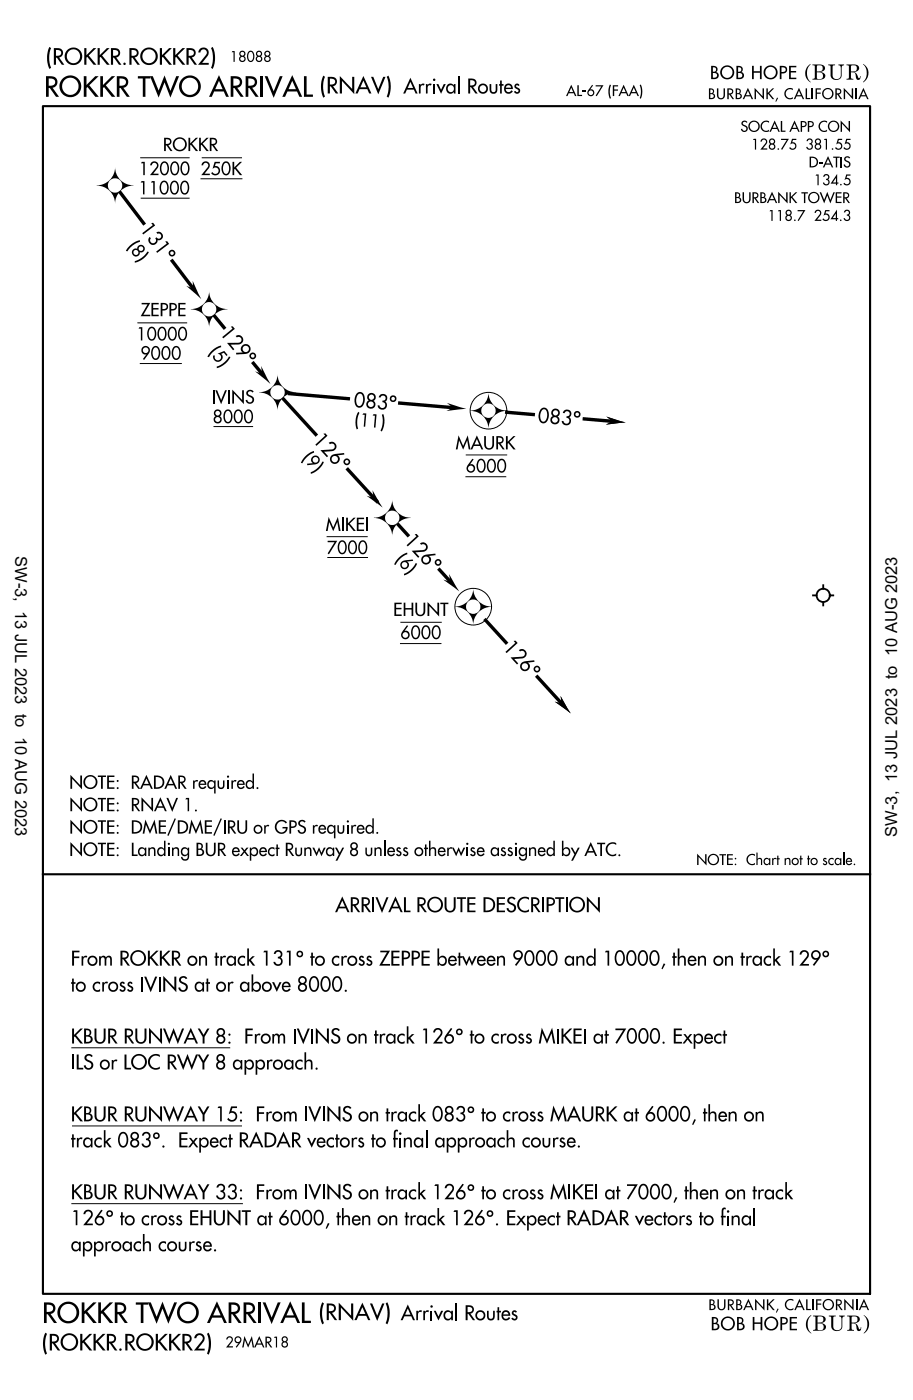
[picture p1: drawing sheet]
<svg xmlns="http://www.w3.org/2000/svg" width="137mm" height="210mm" viewBox="0 0 137 210" stroke-linecap="round" stroke-linejoin="round" font-family="sans-serif">
<g fill="#000">
<path d="M7.4 7l.2 .2a3.9 3.9 0 0 0 0 2.9l-.2 .2a4 4 0 0 1 0-3.3z" fill-rule="evenodd"/>
<path d="M31.6 7.2l.2-.2a3.9 3.9 0 0 1 0 3.3l-.2-.2a3.9 3.9 0 0 0 0-2.9z" fill-rule="evenodd"/>
<path d="M32.8 11.2l-1.5 3.3h.4l.4-.8h1.4l.3 .8h.5zM32.8 12.1l.5 1.2h-1.1z" fill-rule="evenodd"/>
<path d="M43.7 11.2l-1.4 3.3h.4l.3-.8h1.5l.3 .8h.4zM43.7 12.1l.6 1.2h-1.1z" fill-rule="evenodd"/>
<path d="M50.9 11.4l1.8 1.9v-1.8h.3v2.6l-1.8-2v1.9h-.3z" fill-rule="evenodd"/>
<path d="M54.4 11.4l-1.2 2.6h.3l.3-.7h1.2l.3 .7h.3zM54.4 12.1l.4 1h-.9z" fill-rule="evenodd"/>
<path d="M57.9 11.5l.2-.2a3.9 3.9 0 0 1 0 3.3l-.2-.2a3.9 3.9 0 0 0 0-2.9z" fill-rule="evenodd"/>
<path d="M85.5 12.7l-.8 1.7h.2l.2-.4h.8l.2 .4h.2zM85.5 13.1l.3 .7h-.6z" fill-rule="evenodd"/>
<path d="M91.3 12.6l.2 .2a2.54 2.54 0 0 0 0 1.9l-.2 .1a2.57 2.57 0 0 1 0-2.2z" fill-rule="evenodd"/>
<path d="M93.3 12.7l-.7 1.7h.2l.2-.4h.7l.2 .4h.2zM93.3 13.1l.3 .7h-.5z" fill-rule="evenodd"/>
<path d="M94.9 12.7l-.8 1.7h.2l.2-.4h.7l.2 .4h.2zM94.9 13.1l.3 .7h-.6z" fill-rule="evenodd"/>
<path d="M95.7 12.8l.2-.2a2.57 2.57 0 0 1 0 2.2l-.2-.1a2.54 2.54 0 0 0 0-1.9z" fill-rule="evenodd"/>
<path d="M111.9 13.1l-.7 1.7h.2l.2-.4h.7l.2 .4h.2zM111.9 13.6l.3 .6h-.5z" fill-rule="evenodd"/>
<path d="M112.9 13.1l1.2 1.3v-1.2h.2v1.7l-1.2-1.3v1.2h-.2z" fill-rule="evenodd"/>
<path d="M115.9 18l-.7 1.7h.2l.2-.4h.7l.2 .4h.2zM115.9 18.5l.3 .6h-.5z" fill-rule="evenodd"/>
<path d="M118.9 18l-.8 1.7h.3l.1-.4h.8l.2 .4h.2zM118.9 18.5l.3 .6h-.6z" fill-rule="evenodd"/>
<path d="M119.6 13.1l-.8 1.7h.2l.2-.4h.8l.1 .4h.3zM119.6 13.6l.3 .6h-.6z" fill-rule="evenodd"/>
<path d="M125.8 18l1.2 1.3v-1.2h.2v1.7l-1.2-1.3v1.2h-.2z" fill-rule="evenodd"/>
<path d="M126.3 13.1l1.2 1.3v-1.2h.2v1.7l-1.2-1.3v1.2h-.2z" fill-rule="evenodd"/>
<path d="M129.2 13.1l-.8 1.7h.3l.2-.4h.7l.2 .4h.2zM129.2 13.6l.3 .6h-.6z" fill-rule="evenodd"/>
<path d="M14.5 27.7a2.73 2.73 0 0 0 2.7-2.7 2.91 2.91 0 0 0 .8 2 1.13 1.13 0 0 0-1.8 .5v.6l.3 .4-.1 .1a2.91 2.91 0 0 0-1.9-.9z" fill-rule="evenodd"/>
<path d="M18 26.9a3.2 3.2 0 0 0 2 .9 2.7 2.7 0 0 0-2.8 2.7 3.4 3.4 0 0 0-.7-2 1.11 1.11 0 0 0 1.5 0 1.11 1.11 0 0 0 0-1.6z" fill-rule="evenodd"/>
<path d="M115.6 28.7l-.8 1.7h.2l.2-.4h.7l.2 .4h.2zM115.6 29.1l.2 .7h-.5z" fill-rule="evenodd"/>
<path d="M116.5 28.7l1.2 1.3v-1.2h.2v1.7l-1.2-1.3v1.2h-.2z" fill-rule="evenodd"/>
<path d="M123.9 23.4l-.7 1.7h.2l.2-.5h.7l.2 .5h.2zM123.9 23.8l.3 .7h-.6z" fill-rule="evenodd"/>
<path d="M125.3 31.4l-1 1.4h.8v.3h.2v-.3h.2v-.2h-.2zM125.1 32v.6h-.5z" fill-rule="evenodd"/>
<path d="M125.3 26l-1 1.5h.8v.2h.2v-.2h.2v-.2h-.2zM125.1 26.6v.7h-.4z" fill-rule="evenodd"/>
<path d="M28.6 46.3a2.73 2.73 0 0 0 2.7-2.8 2.91 2.91 0 0 0 .8 2 1.11 1.11 0 0 0-1.6 0 1.11 1.11 0 0 0 0 1.6 2.94 2.94 0 0 0-1.9-.8z" fill-rule="evenodd"/>
<path d="M27.9 42.8l.7 .3 .3-.3-.1-.8 1.3 2.8z" fill-rule="evenodd"/>
<path d="M30.5 47a1.12 1.12 0 0 0 1.6 0 1.12 1.12 0 0 0 0-1.5 3.2 3.2 0 0 0 2 .8 2.71 2.71 0 0 0-2.8 2.7 3.4 3.4 0 0 0-.8-2z" fill-rule="evenodd"/>
<path d="M38.8 58.7a2.73 2.73 0 0 0 2.7-2.7 2.91 2.91 0 0 0 .9 2 1.1 1.1 0 0 0-1.5-.1 1.1 1.1 0 0 0-.3 1.4l.1 .3a2.93 2.93 0 0 0-1.9-.9z" fill-rule="evenodd"/>
<path d="M38.2 55.6l.7 .2 .3-.2-.1-.8 1.4 2.7z" fill-rule="evenodd"/>
<path d="M40.8 59.5a1.11 1.11 0 0 0 1.5 0 1.11 1.11 0 0 0 .1-1.6 3.2 3.2 0 0 0 1.9 .9 2.71 2.71 0 0 0-2.8 2.7 3.4 3.4 0 0 0-.7-2z" fill-rule="evenodd"/>
<path d="M34.8 58.3l1.4 1.6v-1.5h.3v2.1l-1.5-1.6v1.5h-.2z" fill-rule="evenodd"/>
<path d="M49.2 77.4l.7 1.6 .7-1.6 .4 2.1h-.3l-.2-1.4-.6 1.4-.6-1.4-.3 1.4h-.2z" fill-rule="evenodd"/>
<path d="M53.6 61.6l.2 .2a3.1 3.1 0 0 0-.2 2.3l-.2 .2a3.2 3.2 0 0 1 .2-2.7z" fill-rule="evenodd"/>
<path d="M56 77.5a2.73 2.73 0 0 0 2.7-2.7 2.89 2.89 0 0 0 .8 1.9v.1a1.08 1.08 0 0 0-1.6 0 1.08 1.08 0 0 0 0 1.5v.1a2.93 2.93 0 0 0-1.9-.9z" fill-rule="evenodd"/>
<path d="M57.1 62.1l.3-.1a3.1 3.1 0 0 1-.3 2.6l-.2-.2a3.1 3.1 0 0 0 .2-2.3z" fill-rule="evenodd"/>
<path d="M54.9 74.2l.7 .2 .3-.2-.2-.8 1.6 2.6z" fill-rule="evenodd"/>
<path d="M57.9 78.3a1.12 1.12 0 0 0 1.6-.1 1.12 1.12 0 0 0 0-1.5 3.2 3.2 0 0 0 2 .8 2.7 2.7 0 0 0-2.8 2.7 3.4 3.4 0 0 0-.8-1.9z" fill-rule="evenodd"/>
<path d="M68.6 65.2l.7 1.5 .7-1.5 .4 2.1h-.2l-.3-1.4-.6 1.4-.6-1.4-.2 1.4h-.3z" fill-rule="evenodd"/>
<path d="M66.9 60.3l2.9 .9-3 .3 .7-.3v-.4z" fill-rule="evenodd"/>
<path d="M70.4 61.4a2.73 2.73 0 0 0 2.7-2.7 3.3 3.3 0 0 0 .8 2 1.12 1.12 0 0 0-1.6 0 1.12 1.12 0 0 0 0 1.6 3.1 3.1 0 0 0-1.9-.9z" fill-rule="evenodd"/>
<path d="M71.4 65.2l-1 2.1h.3l.2-.5h.9l.3 .5h.2zM71.4 65.7l.3 .8h-.7z" fill-rule="evenodd"/>
<path d="M73.9 60.7a3.1 3.1 0 0 0 2 .8 2.73 2.73 0 0 0-2.8 2.7 3.3 3.3 0 0 0-.7-2 1.11 1.11 0 0 0 1.5 0 1.11 1.11 0 0 0 0-1.5z" fill-rule="evenodd"/>
<path d="M90.8 62.3l2.9 .9-3 .4 .7-.4v-.3z" fill-rule="evenodd"/>
<path d="M90.8 62.3l2.9 .9-3 .4 .7-.4v-.3z" fill-rule="evenodd"/>
<path d="M64 90.1l1.5 1.6v-1.5h.2v2.1l-1.4-1.6v1.5h-.3z" fill-rule="evenodd"/>
<path d="M68.1 90.8a2.73 2.73 0 0 0 2.7-2.7 3.3 3.3 0 0 0 .8 1.9 1.11 1.11 0 0 0-1.6 .1 1.11 1.11 0 0 0 0 1.5 3.1 3.1 0 0 0-1.9-.8z" fill-rule="evenodd"/>
<path d="M66.3 86.8l.8 .2 .2-.3-.1-.8 1.5 2.6z" fill-rule="evenodd"/>
<path d="M70 91.6a1.15 1.15 0 0 0 1.6 0 1.15 1.15 0 0 0 0-1.6 3.1 3.1 0 0 0 2 .8 2.73 2.73 0 0 0-2.8 2.8 2.72 2.72 0 0 0-.8-2z" fill-rule="evenodd"/>
<path d="M37.8 115.8v1.2a.6 .6 0 0 0-.8-.1 .6 .6 0 0 0-.2 .8 .55 .55 0 0 0 .4 .4 .55 .55 0 0 0 .6-.2v.2h.2v-2.3zM37 117.4a.44 .44 0 0 1 .8 0 .44 .44 0 0 1-.8 0z" fill-rule="evenodd"/>
<path d="M83 105l.8 .2 .2-.2-.1-.8 1.5 2.6z" fill-rule="evenodd"/>
<path d="M83 105l.8 .2 .2-.2-.1-.8 1.5 2.6z" fill-rule="evenodd"/>
<path d="M10.5 119.3l1.5 1.6v-1.5h.3v2.1l-1.5-1.6v1.5h-.3z" fill-rule="evenodd"/>
<path d="M21.2 119.3l1.5 1.6v-1.5h.2v2.1l-1.5-1.6v1.5h-.2z" fill-rule="evenodd"/>
<path d="M21.8 122.7l.6 1.5 .7-1.5 .4 2.1h-.2l-.2-1.4-.7 1.4-.6-1.4-.2 1.4h-.2z" fill-rule="evenodd"/>
<path d="M24 119.3l-1 2.1h.3l.2-.5h1l.2 .5h.3zM24 119.9l.4 .8h-.8z" fill-rule="evenodd"/>
<path d="M24.5 125.8v1.3a.6 .6 0 0 0-.8-.2 .6 .6 0 0 0-.1 .8 .55 .55 0 0 0 .4 .5 .55 .55 0 0 0 .5-.3v.2h.3v-2.3zM23.7 127.5a.45 .45 0 0 1 .9 0 .45 .45 0 0 1-.9 0z" fill-rule="evenodd"/>
<path d="M26.1 122.5l.2 .1-1.1 2.5-.2-.1z" fill-rule="evenodd"/>
<path d="M28.6 122.7l.7 1.5 .7-1.5 .4 2.1h-.2l-.3-1.4-.6 1.4-.6-1.4-.2 1.4h-.3z" fill-rule="evenodd"/>
<path d="M33 122.5l.2 .1-1.1 2.5-.2-.1z" fill-rule="evenodd"/>
<path d="M51.2 134.2l-1 2.3h.3l.2-.5h1l.3 .5h.3zM51.2 134.8l.4 .9h-.8z" fill-rule="evenodd"/>
<path d="M55.7 122.5v1.2a.61 .61 0 0 0-.8-.1 .61 .61 0 0 0-.2 .8 .55 .55 0 0 0 .5 .4 .55 .55 0 0 0 .5-.2v.2h.2v-2.3zM54.9 124.2a.45 .45 0 0 1 .9 0 .45 .45 0 0 1-.9 0z" fill-rule="evenodd"/>
<path d="M59.2 134.2l-1.1 2.3h.3l.3-.5h1l.3 .5h.3zM59.2 134.8l.4 .9h-.8z" fill-rule="evenodd"/>
<path d="M64.2 125.8h.2v1.2a.46 .46 0 0 1 .6-.2 .46 .46 0 0 1 .3 .6v.7h-.2v-.7a.34 .34 0 0 0-.5-.4 .34 .34 0 0 0-.2 .5v.6h-.2z" fill-rule="evenodd"/>
<path d="M82.8 125.8v1.3a.6 .6 0 0 0-.8-.2 .6 .6 0 0 0-.2 .8 .55 .55 0 0 0 .5 .5 .55 .55 0 0 0 .5-.3v.2h.2v-2.3zM82 127.5a.45 .45 0 0 1 .9 0 .45 .45 0 0 1-.9 0z" fill-rule="evenodd"/>
<path d="M84.1 125.8v2.3h.2v-.2a.61 .61 0 0 0 .9 .1 .61 .61 0 0 0 .1-.8 .55 .55 0 0 0-.4-.4 .55 .55 0 0 0-.6 .3v-1.3zM84.3 127.5a.45 .45 0 0 1 .9 0 .45 .45 0 0 1-.9 0z" fill-rule="evenodd"/>
<path d="M87.8 134.2l1.7 1.7v-1.6h.3v2.3l-1.7-1.8v1.7h-.3z" fill-rule="evenodd"/>
<path d="M104.3 127.8l1.2 1.2v-1.1h.3v1.6l-1.2-1.2v1.2h-.3z" fill-rule="evenodd"/>
<path d="M112 128l.3-.2h.4l.3 .1v.2a.66 .66 0 0 0-.9 .1 .66 .66 0 0 0 0 .9 .66 .66 0 0 0 .9 .1v.2a.85 .85 0 0 1-1.1-.2 .85 .85 0 0 1 .1-1.2z" fill-rule="evenodd"/>
<path d="M113.2 127.6h.2v1l.3-.2 .3 .2 .1 .9h-.2v-.6a.27 .27 0 0 0-.3-.3 .27 .27 0 0 0-.2 .4v.5h-.2z" fill-rule="evenodd"/>
<path d="M126.2 127.6h.2v1.9h-.2z" fill-rule="evenodd"/>
<path d="M37 142h.3v1.6l.5-.5h.3l-.6 .6 .7 .8h-.4l-.5-.6v.1v.5h-.3z" fill-rule="evenodd"/>
<path d="M37.7 145.8v2.6h.2v-.2a.69 .69 0 0 0 .9 .1 .69 .69 0 0 0 .2-.9 .62 .62 0 0 0-.5-.5 .62 .62 0 0 0-.6 .3v-1.4zM37.9 147.7a.5 .5 0 0 1 1 0 .5 .5 0 0 1-1 0z" fill-rule="evenodd"/>
<path d="M45.6 157.5h.2v1.3a.52 .52 0 0 1 .7-.2 .52 .52 0 0 1 .3 .6v.9h-.3v-.9a.38 .38 0 0 0-.4-.4 .38 .38 0 0 0-.3 .6v.7h-.2z" fill-rule="evenodd"/>
<path d="M60.9 153.6h.2v1.7l.6-.5h.3l-.6 .5 .7 .9h-.4l-.5-.7-.1 .1v.6h-.2z" fill-rule="evenodd"/>
<path d="M65.5 142v2.5h.2v-.2a.69 .69 0 0 0 1 .1 .69 .69 0 0 0 .1-.9 .62 .62 0 0 0-.5-.5 .62 .62 0 0 0-.6 .3v-1.3zM65.7 143.8a.5 .5 0 0 1 1 0 .5 .5 0 0 1-1 0z" fill-rule="evenodd"/>
<path d="M81.1 153.8l.8 1.8 .7-1.8 .5 2.4h-.3l-.2-1.5-.7 1.5-.7-1.5-.3 1.5h-.3z" fill-rule="evenodd"/>
<path d="M88.9 142v1.3a.68 .68 0 0 0-.9-.1 .68 .68 0 0 0-.2 .9 .62 .62 0 0 0 .5 .5 .62 .62 0 0 0 .6-.3v.2h.3v-2.5zM88 143.8a.5 .5 0 0 1 1 0 .5 .5 0 0 1-1 0z" fill-rule="evenodd"/>
<path d="M101.4 142h.3v1.3a.52 .52 0 0 1 .6-.2 .52 .52 0 0 1 .3 .6v.8h-.2v-.8a.38 .38 0 0 0-.5-.4 .38 .38 0 0 0-.2 .6v.6h-.3z" fill-rule="evenodd"/>
<path d="M115.7 142h.3v1.6l.5-.5h.4l-.6 .6 .6 .8h-.3l-.5-.6-.1 .1v.5h-.3z" fill-rule="evenodd"/>
<path d="M15.5 169.2h.3v1.6l.5-.5h.4l-.6 .6 .6 .8h-.3l-.5-.6-.1 .1v.5h-.3z" fill-rule="evenodd"/>
<path d="M59.1 169.2l.4-.1 .1 .3a.25 .25 0 0 0-.4 0 .25 .25 0 0 0 0 .3v.6h.4v.3h-.4v1.1h-.3v-1.1h-.1v-.3h.1v-.8z" fill-rule="evenodd"/>
<path d="M62.6 176.9h.3v1.7l.5-.5h.3l-.6 .6 .7 .8h-.3l-.5-.7-.1 .1v.6h-.3z" fill-rule="evenodd"/>
<path d="M62.6 165.3h.3v1.6l.5-.5h.3l-.6 .6 .7 .8h-.3l-.5-.6-.1 .1v.5h-.3z" fill-rule="evenodd"/>
<path d="M75.8 169.2h.3v1.3a.52 .52 0 0 1 .6-.2 .52 .52 0 0 1 .3 .6v.8h-.2v-.8a.38 .38 0 0 0-.5-.4 .38 .38 0 0 0-.2 .6v.6h-.3z" fill-rule="evenodd"/>
<path d="M82.8 177.1l.8 1.8 .8-1.8 .4 2.4h-.3l-.2-1.5-.7 1.5-.7-1.5-.2 1.5h-.3z" fill-rule="evenodd"/>
<path d="M82.8 165.5l.8 1.8 .8-1.8 .4 2.3h-.3l-.2-1.5-.7 1.6-.7-1.6-.2 1.5h-.3z" fill-rule="evenodd"/>
<path d="M103.2 176.9h.3v1.4a.52 .52 0 0 1 .6-.3 .52 .52 0 0 1 .4 .6v.9h-.3v-.8a.38 .38 0 0 0-.5-.4 .38 .38 0 0 0-.2 .5v.7h-.3z" fill-rule="evenodd"/>
<path d="M106 165.3h.3v1.3a.52 .52 0 0 1 .6-.2 .52 .52 0 0 1 .3 .6v.8h-.2v-.8a.38 .38 0 0 0-.5-.4 .38 .38 0 0 0-.2 .6v.6h-.3z" fill-rule="evenodd"/>
<path d="M117.5 176.9h.3v1.7l.5-.5h.4l-.6 .6 .6 .8h-.3l-.5-.7-.1 .1v.6h-.3z" fill-rule="evenodd"/>
<path d="M6.8 199.5l.2 .2a3.9 3.9 0 0 0 0 2.9l-.2 .2a3.9 3.9 0 0 1 0-3.3z" fill-rule="evenodd"/>
<path d="M21.4 184.7h.2v1.3a.52 .52 0 0 1 .7-.2 .52 .52 0 0 1 .3 .6v.9h-.3v-.9a.38 .38 0 0 0-.4-.4 .38 .38 0 0 0-.3 .6v.7h-.2z" fill-rule="evenodd"/>
<path d="M31 199.7l.2-.2a3.9 3.9 0 0 1 0 3.3l-.2-.2a3.9 3.9 0 0 0 0-2.9z" fill-rule="evenodd"/>
<path d="M32.5 194.8l-1.5 3.2h.4l.4-.8h1.4l.3 .8h.5zM32.5 195.6l.5 1.3h-1.1z" fill-rule="evenodd"/>
<path d="M43.4 194.8l-1.5 3.2h.5l.3-.8h1.5l.3 .8h.4zM43.4 195.6l.6 1.3h-1.1z" fill-rule="evenodd"/>
<path d="M50.7 195l1.8 1.9v-1.8h.4v2.6l-1.9-2v1.9h-.3z" fill-rule="evenodd"/>
<path d="M51.2 180.8h.2v1.3a.52 .52 0 0 1 .7-.2 .52 .52 0 0 1 .3 .6v.9h-.3v-.8a.38 .38 0 0 0-.4-.4 .38 .38 0 0 0-.3 .5v.7h-.2z" fill-rule="evenodd"/>
<path d="M54.2 195l-1.2 2.6h.4l.3-.6h1.1l.3 .6h.3zM54.2 195.7l.5 1h-.9z" fill-rule="evenodd"/>
<path d="M57.7 195.1l.3-.2a4 4 0 0 1 0 3.3l-.3-.2a3.9 3.9 0 0 0 0-2.9z" fill-rule="evenodd"/>
<path d="M65.5 180.8h.2v1.7l.5-.5h.4l-.6 .5 .7 .9h-.4l-.5-.7-.1 .1v.6h-.2z" fill-rule="evenodd"/>
<path d="M108.2 180.8l.3-.1 .1 .3a.25 .25 0 0 0-.3 .1 .25 .25 0 0 0 0 .3v.6h.3v.2h-.3v1.2h-.3v-1.2h-.1v-.2h.1v-.8z" fill-rule="evenodd"/>
<path d="M112 194.4l-.8 1.7h.3l.1-.4h.8l.2 .4h.2zM112 194.8l.3 .7h-.6z" fill-rule="evenodd"/>
<path d="M113 194.4l1.2 1.3v-1.2h.2v1.7l-1.2-1.3v1.2h-.2z" fill-rule="evenodd"/>
<path d="M119.7 194.4l-.8 1.7h.2l.2-.4h.7l.2 .4h.2zM119.7 194.8l.3 .7h-.6z" fill-rule="evenodd"/>
<path d="M126.4 194.4l1.2 1.3v-1.2h.2v1.7l-1.2-1.3v1.2h-.2z" fill-rule="evenodd"/>
<path d="M129.3 194.4l-.8 1.7h.2l.2-.4h.8l.2 .4h.2zM129.3 194.8l.3 .7h-.6z" fill-rule="evenodd"/>
<path d="M36.6 200l.5 1.3 .6-1.3 .3 1.7h-.2l-.2-1.1-.5 1.1-.4-1.1-.2 1.1h-.3z" fill-rule="evenodd"/>
<path d="M38.8 200l-.8 1.7h.2l.2-.4h.8l.2 .4h.2zM38.8 200.4l.3 .7h-.6z" fill-rule="evenodd"/>
</g>
<path d="M57.6 125.8v2.3" fill="none" stroke="#000" stroke-width=".22"/>
<path d="M63.8 169.2v2.5M112.9 180.8v2.6" fill="none" stroke="#000" stroke-width=".25"/>
<g fill="none" stroke="#000" stroke-width=".51">
<path d="M18 28.8l3.5 4.6M25.8 39.1l3 3.9M32.1 47.3l1.4 1.7M37.9 54.4l1.1 1.3M42.4 59.7l4.9 5.3M43.3 58.9l8.8 .8M52.1 70.3l4.3 4.7M59.6 78.5l1.4 1.6M59.8 60.3l7.7 .7M75.8 61.7l4 .3M87.5 62.7l4.2 .4M65.8 85.3l1.5 1.6"/>
<path d="M72.7 92.8l3 3.4M80.4 101.3l3.7 4"/>
</g>
<g fill="none" stroke="#000" stroke-width=".15">
<path d="M21.1 23.6h7.2M21.1 29.7h7.2M30.1 26.8h6.1M30.3 23.6h5.8M20.6 48.3h7.3M21 54.4h6.1M32 63.8h5.8M69.7 71.4h6M69.8 68.1h6M49 80.3h6M49.1 83.4h5.9M59.9 96.3h6.1"/>
<path d="M60 93.1h6.1M10.7 156.8h23.7M10.9 168.5h25.2M10.7 180.2h25.6"/>
<circle cx="73.1" cy="61.5" r="2.74"/>
<circle cx="70.8" cy="90.8" r="2.74"/>
</g>
<g fill="none" stroke="#000" stroke-width=".28">
<path d="M121.7 89.1h.5M123.2 87.6v.5M123.2 90.1v.5M124.2 89.1h.5"/>
<circle cx="123.2" cy="89.1" r=".99"/>
</g>
<path d="M6.4 15.9h123.8v177.8h-123.8zM6.4 130.9h123.8" fill="none" stroke="#000" stroke-width=".32"/>
<g fill="#fff">
<path d="M1.8 83.2h2.7z" fill-rule="evenodd"/>
<path d="M1.8 83.2h2.7v42h-2.7z" fill-rule="evenodd"/>
<path d="M132.1 125.2h2.7z" fill-rule="evenodd"/>
<path d="M132.3 83.2h2.5v42h-2.5z" fill-rule="evenodd"/>
</g>
<g font-size="3.1">
<text x="6.6" y="14.5">ROKKR TWO ARRIVAL</text>
<text x="6.3" y="198">ROKKR TWO ARRIVAL</text>
</g>
<g font-size="2.5">
<text x="6.9" y="9.7">(ROKKR.ROKKR2)</text>
<text x="47.9" y="14">(RNAV)Arrival Routes</text>
<text x="2.3" y="83.2" transform="rotate(90 2.3 83.2)">SW-3, 13 JUL 2023 to 10 AUG 2023</text>
<text x="134.3" y="125.2" transform="rotate(-90 134.3 125.2)">SW-3, 13 JUL 2023 to 10 AUG 2023</text>
<text x="47.7" y="197.6">(RNAV)Arrival Routes</text>
<text x="6.2" y="202.1">(ROKKR.ROKKR2)</text>
</g>
<g font-size="2.4">
<text x="120.3" y="11.9">(BUR)</text>
<text x="120.4" y="199.2">(BUR)</text>
</g>
<g font-size="2.3">
<text x="20.8" y="34.3" transform="rotate(53 20.8 34.3)">1</text>
<text x="21.9" y="35.7" transform="rotate(53 21.9 35.7)">3</text>
<text x="22.9" y="37.1" transform="rotate(53 22.9 37.1)">1 °</text>
<text x="32.8" y="49.9" transform="rotate(51 32.8 49.9)">1</text>
<text x="33.9" y="51.2" transform="rotate(51 33.9 51.2)">2</text>
<text x="35" y="52.5" transform="rotate(51 35 52.5)">9 °</text>
<text x="46.7" y="66" transform="rotate(48 46.7 66)">1</text>
<text x="52.9" y="60.9" transform="rotate(5 52.9 60.9)">0</text>
<text x="54.6" y="61.1" transform="rotate(5 54.6 61.1)">8</text>
<text x="56.3" y="61.2" transform="rotate(5 56.3 61.2)">3 °</text>
<text x="80.4" y="63.3" transform="rotate(5 80.4 63.3)">0</text>
<text x="82.2" y="63.4" transform="rotate(5 82.2 63.4)">8</text>
<text x="83.9" y="63.5" transform="rotate(5 83.9 63.5)">3 °</text>
<text x="47.9" y="67.3" transform="rotate(48 47.9 67.3)">2</text>
<text x="49" y="68.6" transform="rotate(48 49 68.6)">6 °</text>
<text x="60.4" y="81.1" transform="rotate(48 60.4 81.1)">1</text>
<text x="61.5" y="82.3" transform="rotate(48 61.5 82.3)">2</text>
<text x="62.7" y="83.6" transform="rotate(48 62.7 83.6)">6 °</text>
<text x="75.2" y="97" transform="rotate(48 75.2 97)">1</text>
<text x="76.3" y="98.3" transform="rotate(48 76.3 98.3)">2</text>
<text x="77.5" y="99.6" transform="rotate(48 77.5 99.6)">6 °</text>
<text x="50.2" y="136.5">ARRIVAL ROUTE DESCRIPTION</text>
<text x="10.6" y="148.4">to cross IVINS at or above 8000.</text>
<text x="10.6" y="144.5">From ROKKR on track 131° to cross ZEPPE between 9000 and 10000, then on track 129°</text>
<text x="10.6" y="160.1">ILS or LOC RWY 8 approach.</text>
<text x="10.6" y="156.2">KBUR RUNWAY 8: From IVINS on track 126° to cross MIKEI at 7000. Expect</text>
<text x="10.6" y="167.8">KBUR RUNWAY 15: From IVINS on track 083° to cross MAURK at 6000, then on</text>
<text x="10.6" y="171.7">track 083°. Expect RADAR vectors to final approach course.</text>
<text x="10.6" y="179.5">KBUR RUNWAY 33: From IVINS on track 126° to cross MIKEI at 7000, then on track</text>
<text x="10.6" y="183.4">126° to cross EHUNT at 6000, then on track 126°. Expect RADAR vectors to final</text>
<text x="10.6" y="187.3">approach course.</text>
</g>
<g font-size="2">
<text x="106.3" y="11.8">BOB HOPE</text>
<text x="24.4" y="22.6">ROKKR</text>
<text x="20.7" y="29.1">11000</text>
<text x="20.8" y="26.2">12000</text>
<text x="29.9" y="26.2">250K</text>
<text x="19" y="36.9" transform="rotate(53 19 36.9)">(8 )</text>
<text x="21" y="47.3">ZEPPE</text>
<text x="20.4" y="51">10000</text>
<text x="21" y="53.8">9000</text>
<text x="31.2" y="52.7" transform="rotate(51 31.2 52.7)">(5 )</text>
<text x="31.6" y="60.4">IVINS</text>
<text x="31.8" y="63.3">8000</text>
<text x="53" y="63.7" transform="rotate(5 53 63.7)">(1</text>
<text x="45.1" y="68.6" transform="rotate(48 45.1 68.6)">(9 )</text>
<text x="68.2" y="67.3">MAURK</text>
<text x="69.7" y="70.7">6000</text>
<text x="48.7" y="79.5">MIKEI</text>
<text x="48.9" y="82.9">7000</text>
<text x="59.1" y="83.8" transform="rotate(48 59.1 83.8)">(6 )</text>
<text x="58.8" y="92.2">EHUNT</text>
<text x="59.9" y="95.7">6000</text>
<text x="10.4" y="118.1">NOTE: RADAR required.</text>
<text x="10.4" y="124.8">NOTE: DME/DME/IRU or GPS required.</text>
<text x="10.4" y="121.4">NOTE: RNAV 1.</text>
<text x="10.4" y="128.1">NOTE: Landing BUR expect Runway 8 unless otherwise assigned by ATC.</text>
<text x="106.4" y="199.1">BOB HOPE</text>
</g>
<g font-size="1.7">
<text x="34.4" y="9.3">18088</text>
<text x="84.7" y="14.4">AL-67 (FAA)</text>
<text x="106" y="14.8">BURBANK, CALIFORNIA</text>
<text x="110.8" y="19.7">SOCAL APP CON</text>
<text x="112.4" y="22.4">128.75</text>
<text x="120.8" y="22.4">381.55</text>
<text x="121" y="25.1">D-ATIS</text>
<text x="121.9" y="27.7">134.5</text>
<text x="109.9" y="30.4">BURBANK TOWER</text>
<text x="114.9" y="33.1">118.7</text>
<text x="122" y="33.1">254.3</text>
<text x="104.2" y="129.5">NOTE:</text>
<text x="112.2" y="129.5">Chart not to scale.</text>
<text x="106" y="196.1">BURBANK, CALIFORNIA</text>
<text x="33.7" y="201.7">29MAR18</text>
</g>
</svg>
